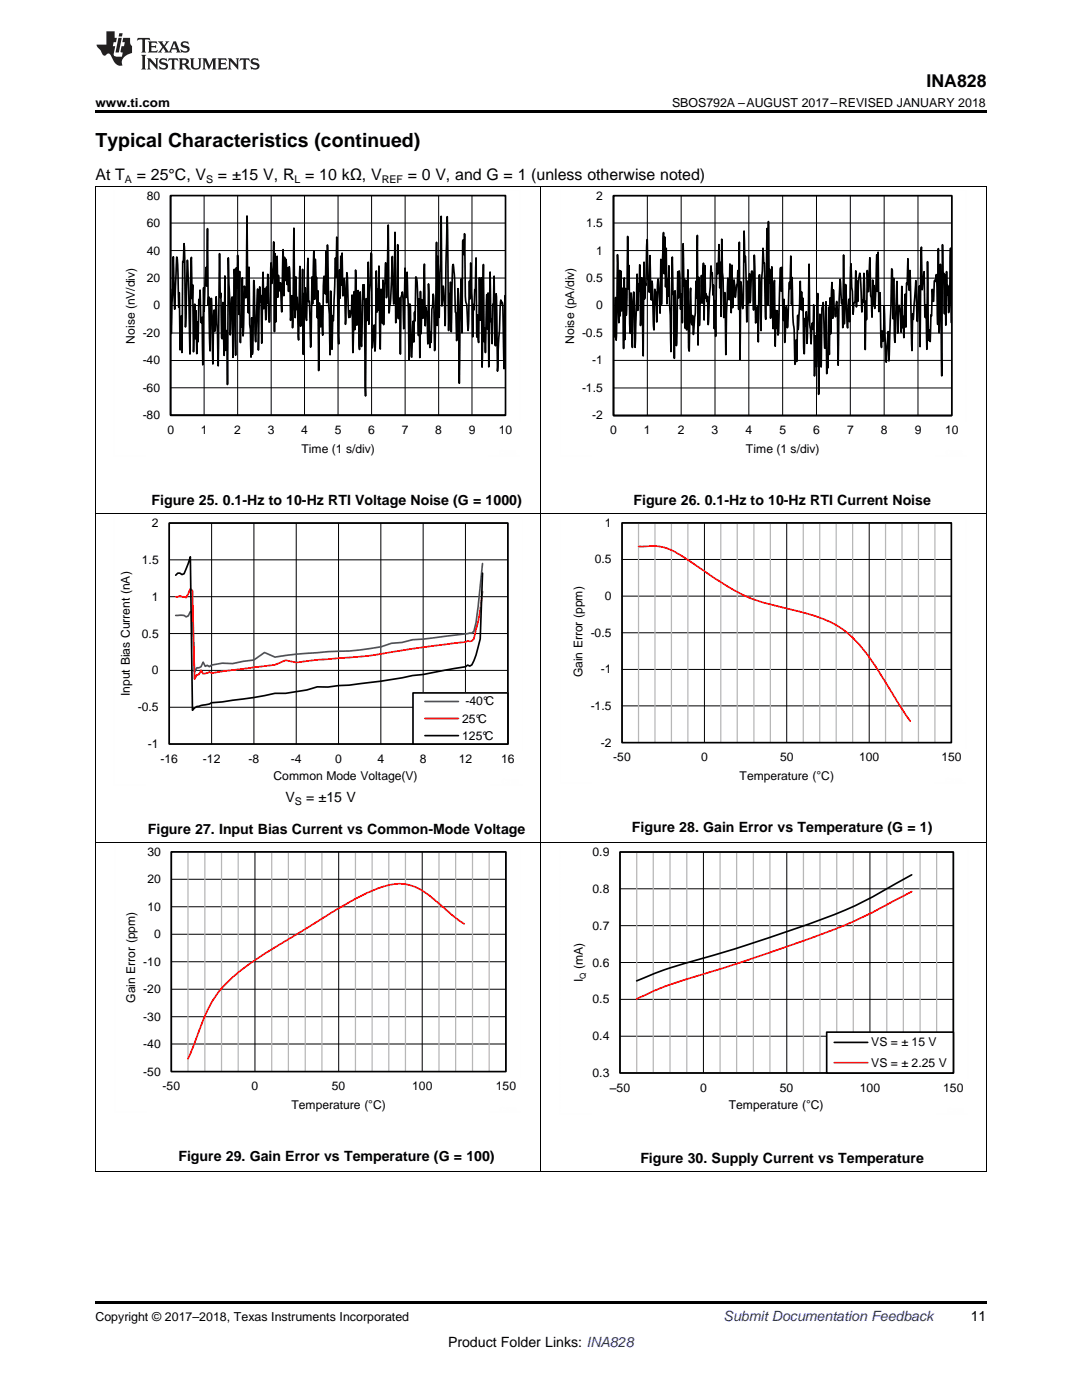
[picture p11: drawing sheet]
<svg xmlns="http://www.w3.org/2000/svg" width="216mm" height="279mm" viewBox="0 0 216 279" stroke-linecap="round" stroke-linejoin="round" font-family="sans-serif">
<path d="M19 233.8l.2 .1zM196.7 233.8l.1 .1zM19 259.7h177.8v.5h-177.8z" fill="#000"/>
<g fill="none" stroke="#000" stroke-width=".2">
<path d="M19.1 168.2v65.7M107.9 168.2v65.7M123.7 170h66.5v44.2h-66.5zM123.7 177.4h66.5M140.4 170v44.2M157 170v44.2M173.6 170v44.2M196.8 168.2v65.7M123.7 199.4h66.5M123.7 192.1h66.5M123.7 184.7h66.5M123.7 206.8h66.5"/>
<path d="M19 233.8h177.8"/>
</g>
<g fill="none" stroke="#b7b7b7" stroke-width=".25">
<path d="M127.1 170v44.1M130.4 170v44.1M133.7 170v44.1M137 170v44.1M143.7 170v44.1M147 170v44.1M150.3 170v44.1M153.6 170v44.1M160.3 170v44.1M163.6 170v44.1M167 170v44.1M170.3 170v44.1"/>
<path d="M176.9 170v44.1M180.3 170v44.1M183.6 170v44.1M186.9 170v44.1"/>
</g>
<path d="M123.7 170h66.5v44.1h-66.5zM181.9 174.6l-1.1 .6a96.2 96.2 0 0 1-23.6 10.7 459.2 459.2 0 0 1-24.6 7.6l-5.6 2.3" fill="none" stroke="#000" stroke-width=".33"/>
<path d="M181.9 177.9l-1.1 .6a115.6 115.6 0 0 1-23.6 10.4 452.8 452.8 0 0 1-22.6 7.3l-3.7 1.4-3.9 1.8" fill="none" stroke="#f00" stroke-width=".33"/>
<path d="M165 206h25.2v8.1h-25.2z" fill-rule="evenodd" fill="#fff"/>
<path d="M33.8 104.4h67.5v44.1h-67.5zM96.3 114.4l-.5 13.1a18.4 18.4 0 0 1-1.6 5.2l-.5 .2-.4-.2-.4 .4-8.4 1.5-2.2 .2-6.3 1.1-10.6 1.2h-2.1a29.6 29.6 0 0 1-8.4 1.3l-4.3 .8-8.4 1-.4 .3-2.5 .5-.9 .8-.4-30.7-1.3 3.4-.4 .2-.4-.3h-.4l-.4 .4M34.2 170h66.7v43.9h-66.7zM165 206h25.2v8.1h-25.2zM166.5 208h6.6" fill="none" stroke="#000" stroke-width=".33"/>
<path d="M96.3 118.1a47.3 47.3 0 0 1-1.7 9.4l-.4 .4-.5 .1-.4-.1-.4 .2-12.7 1.7a115.7 115.7 0 0 1-16.9 1.9l-4.2 .5-2.1-.4-2.1 .9-12.7 1.7-.4-.3-1.3 .4-.4-.7-.4 .8-.4 .1-.5 .8-.4-17.6-.4-.4-.9 1.8-1.2-.4-.8 .2M92.6 184.4l-2-1.4-3.8-3.4a11 11 0 0 0-7.5-3.2 27.8 27.8 0 0 0-10.7 4.3l-10.7 6.5a65.3 65.3 0 0 0-12.8 9.1 24.6 24.6 0 0 0-5.7 10.2l-1.9 4.8M166.5 212.1h6.6" fill="none" stroke="#f00" stroke-width=".33"/>
<path d="M22.9 168.9v53.1M35.3 168.9h68.6M103.9 168.9v46.1M111.6 169v53.4M124.2 169h69M193.2 169v46.3M22.9 222h6.3M97.6 222h6.3M111.6 222.3h6.4M186.8 222.3h6.4" fill="none" stroke="#fefefe" stroke-width=".2" stroke-dasharray=".4 .1" stroke-linecap="butt"/>
<g fill="none" stroke="#000" stroke-width=".2">
<path d="M19.1 102.6v65.6M33.8 104.4h67.5v44.1h-67.5zM33.8 119.1h67.5M33.8 111.7h67.5M42.2 104.4v44.1M50.7 104.4v44.1M59.1 104.4v44.1M67.6 104.4v44.1M76 104.4v44.1M84.4 104.4v44.1M92.9 104.4v44.1M107.9 102.6v65.6"/>
<path d="M196.8 102.6v65.6M33.8 133.8h67.5M33.8 126.4h67.5M33.8 141.1h67.5M19 168.2h177.8M34.2 170h66.8v43.8h-66.8zM34.2 175.5h66.8M50.9 170v43.8M67.6 170v43.8M84.2 170v43.8M34.2 197.4h66.8M34.2 191.9h66.8"/>
<path d="M34.2 186.5h66.8M34.2 181h66.8M34.2 208.4h66.8M34.2 202.9h66.8"/>
</g>
<g fill="none" stroke="#b7b7b7" stroke-width=".25">
<path d="M37.5 170v43.9M40.9 170v43.9M44.2 170v43.9M47.5 170v43.9M54.2 170v43.9M57.5 170v43.9M60.9 170v43.9M64.2 170v43.9M70.9 170v43.9M74.3 170v43.9M77.6 170v43.9M80.9 170v43.9"/>
<path d="M87.6 170v43.9M90.9 170v43.9M94.3 170v43.9M97.6 170v43.9"/>
</g>
<path d="M96.3 112.5a100.6 100.6 0 0 1-1.7 13.5l-.4 .4-9.7 1.1-2.2 .2-2.1 .5-2.1 .2-2.1 .7a56.1 56.1 0 0 1-10.6 1l-6.3 .5-4.2 .5-2.1-.9-2.2 1.5-4.2 .7h-2.1l-2.1 .3-.4 .4-.4-.3-.4 .2-.5-.9-.4 1-.4 .2h-.4l-.5 .8-.4-11.8-.4-.2-.4 .8-.5 .2a2.62 2.62 0 0 0-2-.3" fill="none" stroke="#295c75" stroke-width=".33"/>
<path d="M82.4 138.3h18.9v10.2h-18.9z" fill-rule="evenodd" fill="#fff"/>
<path d="M34 39h66.9v43.9h-66.9zM34 39v43.9h66.9M122.4 39h67.5v43.9h-67.5zM122.4 39v43.9h67.5M34.1 57.7l.1 8.9 .4-15.4 .3 10.5 .4-10.4 .2 2.3 .2 7.7 .1-2.9v.2l.1 10.9v.3l.3-6.8 .1 7.5 .2-18.3h.1l.1-3.6 .3 16.6 .4-13.3 .5 18.7 .3-19.3 .1 8.3 .1-2.8 .1 .3 .1 13 .3-9.4 .1 6.9 .1-5.6 .2 8.6 .1-6.3 .1 3.9 .2-8.3 .1 1 .1-3 .2 6.3 .1 .2 .1-1.2v.1l.2 9.5 .1-15v-.4l.1 4.7 .4-8.8 .2 3.8v-.2l.1-11.3 .1 15.2v.1l.2-1.7 .2 10.7 .2-10.4 .4 13.2 .1-9.6 .1-1.2 .2 4.2 .2-6.9 .4 13.9 .3-22.5 .4 16.7 .1 .3 .2-7.2 .2 10.5 .2-15.8 .1 14.4v.4l.1-3.9 .2 .9 .1 10 .2-25.3 .4 15.3 .2-6.9 .1-.7 .2 12 .2-17.6 .3 17.2 .1-17.1 .1-.4 .1 4.1 .1-6.6 .3 11.8 .1-8.5 .2 14.3 .1-5.5 .1 2.2v-.2l.2-9.6 .1 11.6v-.1l.3-9.9 .2 2.4 .2-1 .1-15.3 .2 17.6v1.8l.2-9.2 .1 11.4 .3 6.6 .1-7.9 .2 7.3v-1.5l.2-13.2 .4 12.2 .4-10.5v.2l.2 12 .2-12.7 .2 3 .1-1.1 .1 9.4 .3-14.1v-.1l.1 7.3 .2-4 .2 6.2 .2-6.5 .1 3.2 .1-5.8 .3 9.6 .1-.2 .3-11.2v-.4l.2 4.1 .2-3.2 .1-5 .2 17.8 .1-15.6 .1 13.7 .3-13.1v-.2l.1 8.3 .2-4.3 .1 2.9 .1 .1 .2-1.6 .2 5.8 .3-12.5 .1 9.3 .2-7.7 .1 4.7 .2-4.2 .2 5 .1-3.4 .2 4.8 .1-5 .1 .3 .2 10.4v.2l.2-5.1 .2 6.4 .2-19.9 .2 17.1 .1 .8 .1-8.1 .2 6.5 .1-2.5 .3 8.7 .2-14.9 .2 12.1 .1-.9 .1 .1 .2-10.7 .1 17 .1-12 .1-.2 .1 4.2 .1-5.3 .3 6.5 .2-12.4 .2 8.7 .1-.1 .3 9.1 .2-13.5 .1-.4 .1 5.3 .2-10.5 .2 9.6 .1-8 .2 4.3 .1-.6 .1 8 .1-5.5 .1 .3 .1 15.8 .1-13.6v-.1l.3 4.9 .1-4.1 .1 .2 .2 5.7 .3-11.9a9.5 9.5 0 0 1 .2 3.4v.3l.2-8.6 .1 10.2 .1-11.5 .5 21.9 .2-12.7 .2 11.7 .7-18.3 .2 3.8 .1-8 .4 21.3 .1-14.7v-.2l.2 5.8 .1-8.4 .1 5.8 .2-6.4 .1 8.5 .1-.2 .2-3.2 .3 9.2 .2-10.4 .4 9 .1-1.4 .2 1.3v-.1l.2-1.6 .2-2.7 .1 11.4 .3-12.1 .1 7.6 .2-11.9 .2 11 .2-6.9 .1 .1 .2 11.9 .2-11.8 .2 11 .3-12.3 .1 2.8 .2-2.9 .2 22.5 .2-19.2v-.4l.1 4.3 .3-11.6 .1 12.4 .4-14.3 .1 .2 .2 18.7v.2l.4-4.9 .1 5.4 .3-16 .1 8.2 .1-4.6 .2 4.2 .1-8.8 .3 16.7 .1-12.1 .3 7 .1-8.8 .1 8.9 .2-8.1 .1-.2 .2-4.1 .1 7 .1-.4 .3-14 .1 17.5v.1l.3-2.8 .4-8.6 .3 9.5 .1-1 .1-13.3 .2 18.1v-.6a152.1 152.1 0 0 0 .3-14.3l.1-.8 .1 14.5v.3l.2-4.3 .2 11.4 .1-11.4 .3-1 .3 7.3 .2-12.1 .2 5.9 .2-5.1v.3l.4 17.3 .2-11.2 .1 .5 .1 9.8 .2 .3 .2-7.2 .2 4.2 .1-6 .1 1.8v-.2l.2-8.6 .2 1.3 .3 10.4 .1-7.4 .2 11.8 .1-13.2 .1 8.4 .2-6.8 .2 3.7v-.2l.3-10.6 .2 12.3 .1-3.7 .1 .9 .1 .1 .2 6.4 .1-12.1 .3 12.8 .1-3 .1 1.9v-.1l.2-6.5 .2-3 .3 11.3 .4-21.7 .1 16.7 .2-13.9 .2 12.2 .4-20.3 .2 18.1v.1l.2-4.1 .4 7.9 .4-21.8 .3 22.8 .1-7.3 .2 1.1 .1-3.5 .1 9.9 .3-12.1 .1-1.3a75.7 75.7 0 0 1 .5 9.5l.2 5.7 .3-10.4 .2 18.9 .4-20.4v-.4l.2 10.8 .1-18.4 .2-.2 .1 2.9 .1-4.2 .1 10.8a10.8 10.8 0 0 0 .3 3.7l.3 4.9 .3-9.9 .1 3.6 .1-7.2 .4 14.7 .2-6.3 .1 .9 .1-4 .2 .1 .1-6.7 .1 15.7v.4l.2-4.5 .2 5.6 .2-13 .1 8.5 .2-8.4 .2 18 .3-20.7 .1 15.2v.2l.1-2.7 .2 4.9 .2-11.2v-.4l.2 6.9 .1-7.3 .1 14.9 .3-19 .1 9.8 .2-.4 .1 4.9 .4-13.6v.1l.2 13.9 .2-10.5v.1l.3 15.7 .6-14.4 .2 .7 .1-.3 .1 .8 .3 12.4 .1-14.5M189.8 64.4l-.1-15-.4 13-.2-5.4-.1 1.9-.1-4.8v.1l-.2 10.7-.1-10.1-.1 7.8-.4-13.6-.2 26.3-.2-21.9-.1-.7-.2 13.6-.2-16.7-.1 15.1v.2l-.3-10.1-.1 1.3-.1-.2-.2 .2-.1 4-.1-.1-.2-2.3-.4 10.5-.1-2.3-.2 2.1v-1.9l-.2-13.9-.2 17.7-.1-8.8v-.3l-.1 2.6-.2-.4-.1-8.9-.4 3.7v-.2l-.2-8.3-.2 19.9-.1-12.2-.1-.1-.3 7.3-.3-8.2-.6 7.7-.1-1-.1 7.3-.4-15.5v-.5l-.2 3.9-.2-6.3-.2 5.2-.1-.3-.1 8.8-.2-6.6-.3 8.7-.1-4.3-.1 2.3v-.2l-.2-8-.1 9v.2l-.2-3.7-.2-1.8-.1 .7-.2 4.9-.1-10.3-.4 12.1-.1-1.5-.2-11.3-.1 8.1-.1-9.6-.2-.3-.5 18.3-.2-5.8-.4 6.1-.4-11.3-.1 7.1-.1-.1-.2-2-.1 3.3-.3-10.9-.2 4v-.2l-.2-11.9-.1 7.9-.2-7.4-.3 10.7v.1l-.2-4.6-.1 4-.2-5.1-.1 7.4-.1-3.9-.2-.4-.1-7.5-.3 6.7-.2-4.3v.1l-.2 9.3v.6l-.1-3.9-.1 9.8-.3-15.2-.2 5.7-.1-.4-.1 2.4-.4-7.8-.3 1.4-.1 4.3-.2-4.1-.1 5.2-.1-7.2-.2 6.2a4.8 4.8 0 0 0-.4 2.4l-.4-10.1-.3 11.6-.1-4.5-.3 5.8-.3-8.7-.3 7.8-.2-13.7-.1 14.3v.2l-.1-5.4-.2 .6-.2-4.9-.3 5.5-.2 11.7-.2-12.4-.1-.3-.2 3-.3-1.8-.1-3.6-.1 5.7-.2-7.1-.2 10.2-.2-7.2-.1 11.3-.1-9.4-.2 11.9v.2l-.1-2.4-.1 3.5-.2-14.3-.2 9.3-.4-9.1-.2 1-.1 11.8-.3-10.5-.2 15.9-.2-20-.3 14.5-.1-.3-.1-5.8-.2 8.1-.1-14.2-.1 4.7-.1 .1-.1-1.3-.1 .6-.2 3.6v-.1a162.5 162.5 0 0 1-.3-15.5l-.1-.3-.1 9.8-.2 6-.2-6.3-.1 2.8-.2-1.5v.2l-.1 6.9-.3-10.9v-.2l-.1 2.4-.1-3.6-.2 3.5-.1-5.7-.4 9.7-.1-2.9-.1 .2-.1 9-.1-4.3-.2 4.3-.1 .5a87.7 87.7 0 0 0-.4-10.4l-.1-6.8-.2 5.3-.1-9.6-.1 6.4-.2-1.2-.4 9.1-.2-4.2-.3 7.1-.2-8.6-.1 4.3-.3-10.7-.1 4.8-.2-4.7v.5l-.4 12.9-.2-4.8-.1 3.5-.2-3.5-.1 7.1-.2-13v-.1l-.2 9.7-.3-12.5-.2 10.3-.1-.3-.1-9.6-.1 2.8v-.2l-.2-12-.1 16.7-.1-15.4-.3 18.2v.2l-.3-11.4h-.1l-.1-3-.3 6.2-.2 10.3-.2-11.2-.2 .3-.1 13.2-.1-7.1-.3 .6-.1 2.6v-.2l-.3-13.2-.2 10.9v-4.1a10 10 0 0 0-.3-3.7l-.3 6.4-.2-5.8-.2 5.9-.2-4.5-.1 8.2-.2-11.7-.1-1.4-.1 .9-.1-6.1-.3 15.6-.4-5.4-.1 15.6-.2-23.6-.1 13.5-.2-7.7-.1 2.5-.4 2.8-.3-3.3-.2 5.4-.2-8.5-.1 9.5-.2-9.7-.2 7.3-.2-4.5-.1 .3-.4 15-.1-12.4-.1 .1-.2 4.9-.4-15.9-.1 15.6-.2-10.7-.1 5-.1-8.6-.3 5.9-.1-2.2-.1 .7-.2 13.9-.1-7.1-.2 5.6-.1-8.5v-.2l-.1 2-.2-4.4-.1 .2-.1-1.6-.6 11.7-.1-5.6-.2 1-.1-1.5-.1 .7-.1-6.4-.2 10.9-.2-11.5-.2 8.1-.1-5.5-.1 .8a19.6 19.6 0 0 1-.2 4.9l-.1 4.4-.2-9.8-.1 13.6-.2-22-.1 12.4v.3l-.1-3.5-.2 6.4-.3 4.2-.2-3.7-.1 1.8-.2-.7-.1-6.6-.3 12.6-.1-.7-.1-15.6-.1-.1-.2 12.2-.1-9.9-.2 9.5v-.2l-.4-16.7-.1 15.8-.2-5.6v-.1l-.2 3-.2-7-.1-.6-.1 5.4-.2-5.4-.2 14.9-.3-11.2v.2l-.1 13.5-.2-13.1-.1 .4-.1-7.5-.3 18.9-.4-17.2-.2 6.1-.1-3.5-.1 5.1-.2-11.2-.1 7.8-.1-10-.2 7.3-.1-8.3-.4 14.3-.1-8.8-.2 10.7-.4-6.8-.3 8.6-.1-6-.1 2.5-.2-3-.1 8-.4-9.7-.1 3.8-.1-1.3-.2-7.6-.2 7.3-.1-2.6-.1 .1-.2-8-.2 9.1-.1-.4-.2 3.2-.1-7.5v.3l-.2 18.8-.2-15.5v-.4l-.3 9.7-.1-12.4-.2 5.3-.1-1.4-.1 5.4-.2-7.3v.2l-.4 14.4-.2-11-.1 .3-.2 10.7-.3-10.8-.1 8.1-.1-1.4-.2-11.7v-.6l-.1 4.8-.2-10.5-.1 13-.1 2.7-.1-5.3-.2 10.2-.1-12.3-.2 14.1-.1-11.4-.1-.7-.2 4.6-.1-8-.1 9-.2-9.1-.1 10.4-.3-13.7-.2 17.2-.2-8.5-.3 7.9-.1-.2M124.1 104.4h65.7v43.8h-65.7zM82.4 138.3h18.9v10.2h-18.9zM84.8 146.8h6.7" fill="none" stroke="#000" stroke-width=".33"/>
<path d="M84.8 140h6.7" fill="none" stroke="#295c75" stroke-width=".33"/>
<path d="M127.4 109l.7 .1a10.7 10.7 0 0 1 8.6 2.3l1.1 .7a67.9 67.9 0 0 0 12.2 7.4l2.8 .9a102.1 102.1 0 0 1 11.8 3.3 19.6 19.6 0 0 1 8.8 7.3l8.2 12.9M84.8 143.4h6.7" fill="none" stroke="#f00" stroke-width=".33"/>
<g fill="none" stroke="#fefefe" stroke-width=".2" stroke-dasharray=".4 .1" stroke-linecap="butt">
<path d="M22.7 38v53.1M35.2 38h68.6M103.8 38v46.1M111.8 38v53.1M124.2 38h68.7M192.9 38v46.1M22.7 91h6.3M97.5 91h6.3M111.8 91h6.3M186.6 91h6.3M22.7 103.3v53.4M35.3 103.3h69"/>
<path d="M104.3 103.3v46.4M111.8 103.3v53.1M124.2 103.3h68.6M192.8 103.3v46.1M22.7 156.7h6.4M97.9 156.7h6.4M111.8 156.3h6.3M186.5 156.3h6.3"/>
</g>
<g fill="none" stroke="#000" stroke-width=".2">
<path d="M19 37.2h177.8M19.1 37.2v65.4M34 39h66.9v43.9h-66.9M40.7 39v43.9M47.4 39v43.9M54.1 39v43.9M60.8 39v43.9M67.5 39v43.9M74.1 39v43.9M80.8 39v43.9M87.5 39v43.9M94.2 39v43.9"/>
<path d="M107.9 37.2v65.4M122.4 39h67.5v43.9h-67.5M129.2 39v43.9M135.9 39v43.9M142.7 39v43.9M149.4 39v43.9M156.2 39v43.9M162.9 39v43.9M169.7 39v43.9M176.4 39v43.9M183.2 39v43.9M196.8 37.2v65.4"/>
<path d="M34 55.5h66.9M34 50h66.9M34 44.5h66.9M122.4 50h67.5M122.4 44.5h67.5M122.4 55.5h67.5M34 77.4h66.9M34 71.9h66.9M34 66.5h66.9M34 61h66.9M122.4 71.9h67.5M122.4 66.5h67.5"/>
<path d="M122.4 61h67.5M122.4 77.4h67.5M19 102.5h177.8M124.1 104.3h65.8v43.9h-65.8zM124.1 119h65.8M124.1 111.7h65.8M140.6 104.3v43.9M157 104.3v43.9M173.4 104.3v43.9M124.1 133.6h65.8M124.1 126.3h65.8M124.1 140.9h65.8"/>
</g>
<g fill="none" stroke="#b7b7b7" stroke-width=".25">
<path d="M127.4 104.4v43.8M130.7 104.4v43.8M134 104.4v43.8M137.3 104.4v43.8M143.8 104.4v43.8M147.1 104.4v43.8M150.4 104.4v43.8M153.7 104.4v43.8M160.3 104.4v43.8M163.6 104.4v43.8M166.9 104.4v43.8M170.1 104.4v43.8"/>
<path d="M176.7 104.4v43.8M180 104.4v43.8M183.3 104.4v43.8M186.6 104.4v43.8"/>
</g>
<path d="M19 22h177.8v.5h-177.8z" fill="#000"/>
<g fill="#231f20">
<path d="M27.5 7.6l-.1 .5 .4-.2h.6v.1v2.1l-.2 .4h1l-.3-.4v-2.1l.1-.1h.5l.5 .2-.2-.5zM29.5 8.3l.2 .3v1.5l-.2 .4h1.8l.2-.6a1.04 1.04 0 0 1-1.3 .2v-.7h.6l.3 .2v-.6l-.3 .2h-.6v-.6l.8-.1 .4 .3-.2-.5zM31.5 8.3l.9 1.1-.9 1.1h.8l-.2-.2 .5-.7 .4 .7-.2 .2h1.5l-.1-.2 .1-.4h.9l.1 .4-.2 .2h1l-.3-.3-.7-1.9h-.5l-.9 2-.8-1 .9-1h-.8l.1 .3-.3 .5-.4-.6 .2-.2zM34.7 8.6l.4 1h-.7zM36.3 8.4a.63 .63 0 0 0-.2 .7 .63 .63 0 0 0 .6 .4l.6 .2 .1 .2a.75 .75 0 0 1-.7 .4 .75 .75 0 0 1-.6-.5l.1 .7 .1-.1a1.11 1.11 0 0 0 1.5-.6 1.13 1.13 0 0 0-1.2-.8l-.1-.4a1.04 1.04 0 0 1 1.2 .2l-.2-.5-.1 .1-.5-.2zM28.2 10.9l.2 .4v2.2l-.2 .4h1l-.3-.4v-2.2l.3-.4zM29.3 11.6l.3 .4v1.5l-.3 .4h.8l-.2-.4v-1.3l1.5 1.7v-1.9l.2-.4h-.7l.2 .4v.9l-1.1-1.3zM32 11.8a.62 .62 0 0 0-.2 .7 .62 .62 0 0 0 .6 .4l.6 .1 .1 .3a.76 .76 0 0 1-.7 .3 .76 .76 0 0 1-.6-.4l.1 .7 .1-.1a1.11 1.11 0 0 0 1.5-.6 1.13 1.13 0 0 0-1.2-.8l-.1-.4a1.04 1.04 0 0 1 1.2 .2l-.2-.6-.1 .1-.5-.1zM33.7 11.6l-.2 .6a.61 .61 0 0 1 .8-.3v1.6l-.2 .4h.9l-.2-.4v-1.6a.63 .63 0 0 1 .8 .3l-.2-.6zM35.6 11.6l.3 .4v1.5l-.3 .4h1l-.2-.2v-.8l.5 .2a.76 .76 0 0 0 1.2 .7l-1-1a.58 .58 0 0 0 .6-.5 .58 .58 0 0 0-.5-.6zM36.4 11.9h.1a.45 .45 0 0 1 .5 .1 .45 .45 0 0 1 .1 .5l-.7 .2zM37.9 11.6l.2 .2a2.17 2.17 0 0 0 .3 1.9 .99 .99 0 0 0 1.6-.6v-1.1l.2-.4h-.7l.2 .2a1.92 1.92 0 0 1-.2 1.8 .6 .6 0 0 1-.9-.5v-1.1l.2-.4zM40.4 11.6l.2 .4v1.5l-.2 .4h.7l-.2-.4v-1.4l.8 1.8 .8-1.8v1.4l-.2 .4h.9l-.2-.4v-1.5l.2-.4h-.8l-.6 1.5-.6-1.5zM43.4 11.6l.2 .4v1.5l-.2 .4h1.8l.2-.6a1.04 1.04 0 0 1-1.3 .1v-.6h.5l.4 .2v-.6l-.4 .2h-.5v-.7h.8l.3 .3-.1-.6zM45.5 11.6l.2 .4v1.5l-.2 .4h.7l-.2-.4v-1.3l1.5 1.7v-1.9l.2-.4h-.7l.2 .4v.9l-1.1-1.3zM47.9 11.6l-.1 .6a.61 .61 0 0 1 .8-.3v1.6l-.3 .4h1l-.3-.4 .1-1.6a.63 .63 0 0 1 .7 .3l-.1-.6zM50.2 11.8a.62 .62 0 0 0-.2 .7 .62 .62 0 0 0 .6 .4l.6 .1 .2 .3a.76 .76 0 0 1-.8 .3 .76 .76 0 0 1-.6-.4l.1 .7 .2-.1a1.11 1.11 0 0 0 1.5-.6 1.13 1.13 0 0 0-1.3-.8l-.1-.4a1.04 1.04 0 0 1 1.2 .2l-.1-.6-.2 .1-.5-.1z"/>
<path d="M21.2 6.3v2.6h-1.9l.1 .4 .7 .9a.91 .91 0 0 0 1 .8 .56 .56 0 0 1 .5-.3 .56 .56 0 0 1 .5 .3l.4 .8a1.53 1.53 0 0 0 1.9 1.2 1.54 1.54 0 0 1 1-2.1l.9-.3v-1.4a1.52 1.52 0 0 1-.3-1.6h-1.4l-.2 .8h.5l-.2 .8h-.4l-.2 1v.2l.4 .1-.2 .8a1.93 1.93 0 0 1-1.6-.3l.3-1.8h-.5l.2-.8h.4l.2-.8h-.4v-1.3zM23.6 7.6l-.6 2.9h.7l.6-2.9zM23.8 6.6l-.1 .7h.6l.2-.7z"/>
</g>
<text font-size="3.9" x="19" y="29.3">Typical Characteristics (continued)</text>
<text font-size="3.5" x="184.9" y="17.3">INA828</text>
<g font-size="3.2">
<text x="19" y="36">At T</text>
<text x="27.3" y="36">= 25°C, V</text>
<text x="43.5" y="36">= ±15 V, R = 10 kΩ, V</text>
<text x="81.4" y="36">= 0 V, and G = 1 (unless otherwise noted)</text>
</g>
<g font-size="2.8">
<text x="30.2" y="100.8">Figure 25. 0.1-Hz to 10-Hz RTI Voltage Noise (G = 1000)</text>
<text x="126.4" y="100.8">Figure 26. 0.1-Hz to 10-Hz RTI Current Noise</text>
<text x="57" y="160.1">V</text>
<text x="61.1" y="160.1">= ±15 V</text>
<text x="29.5" y="166.4">Figure 27. Input Bias Current vs Common-Mode Voltage</text>
<text x="126.1" y="166.1">Figure 28. Gain Error vs Temperature (G = 1)</text>
<text x="35.6" y="231.7">Figure 29. Gain Error vs Temperature (G = 100)</text>
<text x="127.8" y="232.1">Figure 30. Supply Current vs Temperature</text>
<text x="193.7" y="263.6">11</text>
<text x="89.4" y="268.9">Product Folder Links: INA828</text>
</g>
<text font-size="2.8" fill="#0000c8" x="144.4" y="263.6">Submit Documentation Feedback</text>
<g font-size="2.5">
<text x="19" y="21.4">www.ti.com</text>
<text x="134.1" y="21.4">SBOS792A –AUGUST 2017–REVISED JANUARY 2018</text>
<text x="19" y="263.6">Copyright © 2017–2018, Texas Instruments Incorporated</text>
</g>
<g font-size="2.4">
<text x="29.3" y="39.8">80</text>
<text x="119" y="39.8">2</text>
<text x="29.3" y="45.3">60</text>
<text x="116.9" y="45.3">1.5</text>
<text x="29.3" y="50.8">40</text>
<text x="119" y="50.8">1</text>
<text x="29.3" y="56.3">20</text>
<text x="116.9" y="56.3">0.5</text>
<text x="30.6" y="61.8">0</text>
<text x="119" y="61.8">0</text>
<text x="26.9" y="68.6" transform="rotate(-90 26.9 68.6)">Noise (nV/div)</text>
<text x="28.5" y="67.2">-20</text>
<text x="114.6" y="68.6" transform="rotate(-90 114.6 68.6)">Noise (pA/div)</text>
<text x="116.1" y="67.2">-0.5</text>
<text x="28.5" y="72.7">-40</text>
<text x="118.2" y="72.7">-1</text>
<text x="28.5" y="83.7">-80</text>
<text x="28.5" y="78.2">-60</text>
<text x="116.1" y="78.2">-1.5</text>
<text x="118.2" y="83.7">-2</text>
<text x="33.4" y="86.6">0</text>
<text x="40.1" y="86.6">1</text>
<text x="46.7" y="86.6">2</text>
<text x="53.4" y="86.6">3</text>
<text x="60.1" y="86.6">4</text>
<text x="66.8" y="86.6">5</text>
<text x="73.5" y="86.6">6</text>
<text x="80.2" y="86.6">7</text>
<text x="86.8" y="86.6">8</text>
<text x="93.5" y="86.6">9</text>
<text x="99.5" y="86.6">10</text>
<text x="121.7" y="86.6">0</text>
<text x="128.5" y="86.6">1</text>
<text x="135.2" y="86.6">2</text>
<text x="142" y="86.6">3</text>
<text x="148.8" y="86.6">4</text>
<text x="155.5" y="86.6">5</text>
<text x="162.3" y="86.6">6</text>
<text x="169" y="86.6">7</text>
<text x="175.8" y="86.6">8</text>
<text x="182.5" y="86.6">9</text>
<text x="188.6" y="86.6">10</text>
<text x="60.2" y="90.4">Time (1 s/div)</text>
<text x="148.9" y="90.4">Time (1 s/div)</text>
<text x="30.3" y="105.2">2</text>
<text x="120.7" y="105.1">1</text>
<text x="28.3" y="112.5">1.5</text>
<text x="118.7" y="112.4">0.5</text>
<text x="30.3" y="119.9">1</text>
<text x="120.7" y="119.8">0</text>
<text x="28.3" y="127.2">0.5</text>
<text x="117.9" y="127.1">-0.5</text>
<text x="30.3" y="134.6">0</text>
<text x="116.2" y="135.2" transform="rotate(-90 116.2 135.2)">Gain Error (ppm)</text>
<text x="119.9" y="134.4">-1</text>
<text x="25.9" y="138.9" transform="rotate(-90 25.9 138.9)">Input Bias Current (nA)</text>
<text x="27.5" y="141.9">-0.5</text>
<text x="92.9" y="140.8">-40°C</text>
<text x="117.9" y="141.7">-1.5</text>
<text x="29.5" y="149.3">-1</text>
<text x="92.2" y="144.2">25°C</text>
<text x="92.2" y="147.6">125°C</text>
<text x="119.9" y="149">-2</text>
<text x="32" y="152.2">-16</text>
<text x="40.5" y="152.2">-12</text>
<text x="49.6" y="152.2">-8</text>
<text x="54.6" y="155.7">Common Mode Voltage(V)</text>
<text x="58" y="152.2">-4</text>
<text x="66.9" y="152.2">0</text>
<text x="75.3" y="152.2">4</text>
<text x="83.8" y="152.2">8</text>
<text x="91.6" y="152.2">12</text>
<text x="100" y="152.2">16</text>
<text x="122.4" y="151.9">-50</text>
<text x="139.9" y="151.9">0</text>
<text x="147.6" y="155.7">Temperature (ÉC)</text>
<text x="155.7" y="151.9">50</text>
<text x="171.4" y="151.9">100</text>
<text x="187.8" y="151.9">150</text>
<text x="29.4" y="170.8">30</text>
<text x="118.2" y="170.8">0.9</text>
<text x="29.4" y="176.3">20</text>
<text x="118.2" y="178.2">0.8</text>
<text x="29.4" y="181.8">10</text>
<text x="118.2" y="185.5">0.7</text>
<text x="30.8" y="187.2">0</text>
<text x="28.6" y="192.7">-10</text>
<text x="116.3" y="196" transform="rotate(-90 116.3 196)">I</text>
<text x="116.3" y="193.4" transform="rotate(-90 116.3 193.4)">(mA)</text>
<text x="118.2" y="192.9">0.6</text>
<text x="27" y="200.1" transform="rotate(-90 27 200.1)">Gain Error (ppm)</text>
<text x="28.6" y="203.7">-30</text>
<text x="28.6" y="198.2">-20</text>
<text x="118.2" y="200.2">0.5</text>
<text x="28.6" y="209.2">-40</text>
<text x="118.2" y="207.6">0.4</text>
<text x="173.8" y="208.8">VS = ± 15 V</text>
<text x="28.6" y="214.7">-50</text>
<text x="118.2" y="215">0.3</text>
<text x="173.8" y="212.9">VS = ± 2.25 V</text>
<text x="32.4" y="217.5">-50</text>
<text x="50.2" y="217.5">0</text>
<text x="58.2" y="221.4">Temperature (ÉC)</text>
<text x="66.2" y="217.5">50</text>
<text x="82.3" y="217.5">100</text>
<text x="98.9" y="217.5">150</text>
<text x="121.7" y="217.9">±50</text>
<text x="139.7" y="217.9">0</text>
<text x="145.4" y="221.4">Temperature (ÉC)</text>
<text x="155.6" y="217.9">50</text>
<text x="171.6" y="217.9">100</text>
<text x="188.2" y="217.9">150</text>
</g>
<g font-size="2.1">
<text x="24.9" y="36.6">A</text>
<text x="41.1" y="36.6">S</text>
<text x="58.8" y="36.6">L</text>
<text x="76.2" y="36.6">REF</text>
<text x="58.8" y="160.7">S</text>
</g>
<text font-size="1.6" x="116.9" y="195.4" transform="rotate(-90 116.9 195.4)">Q</text>
</svg>
